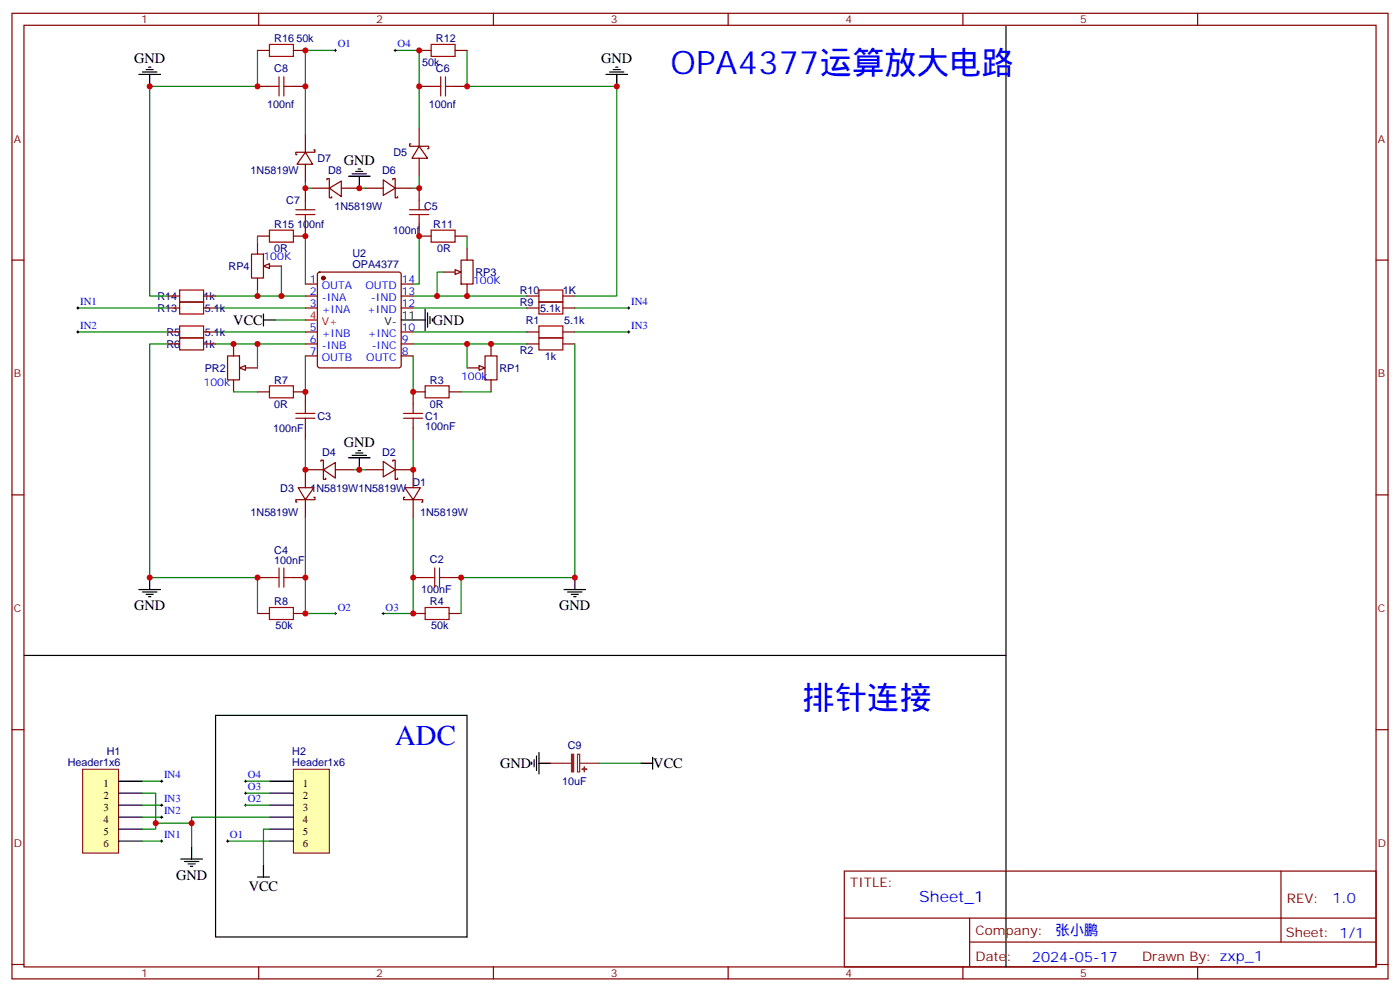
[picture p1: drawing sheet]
<svg xmlns="http://www.w3.org/2000/svg" width="412mm" height="292mm" viewBox="0 0 412 292" stroke-linecap="round" stroke-linejoin="round" font-family="sans-serif">
<g fill="none" stroke="#870000" stroke-width=".35">
<path d="M3.5 3.9h405.4v284.4h-405.4zM7.1 7.4h398.2v277.3h-398.2zM76.2 3.9v3.5M145.3 3.9v3.5M214.5 3.9v3.5M283.6 3.9v3.5M352.8 3.9v3.5M3.5 76.6h3.6M74.1 74.8h3.5v7.1h-3.5zM75.8 69.5h3.6M75.8 71.3v3.5M79.4 78.4h3.5"/>
<path d="M86.4 69.5h3.6M405.3 76.6h3.6M75.8 81.9v3.5M90 83.6h3.5M90 87.2h3.5M90 90.7h3.5M90 97.8h3.5M93.7 80.3l.5-.2h23.3l.5 .2 .2 .5v26.8l-.3 .5-.4 .2h-23.3l-.5-.2-.2-.5v-26.8zM118.2 83.6h3.5M118.2 87.2h3.5M118.2 90.7h3.5M118.2 97.8h3.5"/>
<path d="M90 101.3h3.5M90 104.8h3.5M118.2 101.3h3.5M118.2 104.8h3.5M3.5 145.7h3.6M405.3 145.7h3.6M3.5 214.9h3.6M405.3 214.9h3.6M248.7 256.5h156.6v28.2h-156.6zM377.3 256.5v20.9M248.7 270.4h156.5M285.6 277.4h119.6"/>
<path d="M285.6 270.4v14.1M3.5 284h3.6M76.2 284.7v3.6M145.3 284.7v3.6M214.5 284.7v3.6M283.6 284.7v3.6M352.8 284.7v3.6M405.3 284h3.6"/>
</g>
<path d="M296.3 7.8v276.9M118.2 94.2h3.5" fill="none" stroke="#000" stroke-width=".35"/>
<circle cx="95.2" cy="81.9" r=".53" fill="#870000" stroke="#870000" stroke-width=".35"/>
<path d="M90 94.2h3.5" fill="none" stroke="#f00" stroke-width=".35"/>
<path d="M90 69.5v14.1" fill="none" stroke="#008700" stroke-width=".35"/>
<path d="M79.4 67.8h7v3.5h-7z" fill="none" stroke="#a10000" stroke-width=".35"/>
<path d="M77.6 78.4l1.8-.8v1.5z" fill="#f0f0f0" stroke="#870000" stroke-width=".35"/>
<g fill="none" stroke="#008700" stroke-width=".35">
<path d="M75.8 14.9v10.5h-31.7v61.8h5.3M98.8 14.9h-8.8v24.6M105.8 55.4h1.8M75.8 69.5v1.8M82.9 78.4v8.8M22.9 90.7h26.5M22.9 97.8h26.5M63.5 87.2h12.3M63.5 90.7h26.5M63.5 97.8h26.5M75.8 85.4v1.8h14.2M81.1 94.2h8.9"/>
<path d="M63.5 101.3h26.5"/>
</g>
<path d="M43.7 19.8h.7M40.9 21.9h6.4M42 21.2h4.2M43 20.5h2.2M44.1 21.9v3.5M102.7 51.9h6.3M103.7 51.2h4.2M104.8 50.5h2.1M105.5 49.8h.7M105.8 51.9v3.5M77.6 94.2h3.5M77.6 92.5v3.5" fill="none" stroke="#000" stroke-width=".35"/>
<path d="M79.4 13.1h7v3.5h-7zM79.4 25.4h2.8M82.2 22.6v5.7M83.6 25.4h2.8M83.6 22.6v5.7M90 58.9v2.9M87.1 63.2h5.7M87.1 61.8h5.7M90 63.2v2.8M52.9 85.4h7.1v3.5h-7.1zM52.9 88.9h7.1v3.6h-7.1zM52.9 96h7.1v3.5h-7.1z" fill="none" stroke="#a10000" stroke-width=".35"/>
<g fill="none" stroke="#870000" stroke-width=".35">
<path d="M75.8 14.9h3.6M86.4 14.9h3.6M75.8 25.4h3.6M86.4 25.4h3.6M90 39.5v5.3M90 44.8l2.1 3.6h-4.6zM90 44.8h-2.9v.7h.4M90 48.4v5.3M90 55.4v3.5M91.7 55.4h5.3M92.4 44.1h.4v.7h-2.8M96.3 53v-.4h.7v2.8"/>
<path d="M97 55.4l3.5-2.1v4.6zM97 55.4v2.8h.7v-.3M100.5 55.4h5.3M107.6 55.4h5.3M112.9 53l3.5 2.4-3.5 2.1zM115.7 53v-.4h.7v2.8M116.4 55.4v2.8h.7v-.3M116.4 55.4h5.3M90 66v3.5M49.4 87.2h3.5M49.4 90.7h3.5M49.4 97.8h3.5"/>
<path d="M60 87.2h3.5M60 90.7h3.5M60 97.8h3.5M67 104.8h3.6v7.1h-3.6zM68.8 101.3v3.5M68.8 111.9v3.5M72.3 108.3h3.5"/>
</g>
<path d="M98.4 14.9h.7M98.8 14.5v.7M22.6 90.7h.7M22.6 97.8h.7M22.9 90.3v.8M22.9 97.4v.7" fill="none" stroke="#000" stroke-width=".29"/>
<path d="M70.6 108.3l1.7-.7v1.4z" fill="#f0f0f0" stroke="#870000" stroke-width=".35"/>
<path d="M68.8 115.4h7M75.8 101.3v7M90 104.8v10.6M121.7 101.3h33.5M121.7 104.8v10.6M104.1 138.3h3.5M90 152.4v28.3M121.7 152.4v28.3h-8.8M169.3 170.1h-33.5v10.6" fill="none" stroke="#008700" stroke-width=".35"/>
<g fill="none" stroke="#a10000" stroke-width=".35">
<path d="M52.9 99.5h7.1v3.5h-7.1zM79.4 113.6h7v3.6h-7zM90 118.9v2.8M121.7 118.9v2.8M87.1 121.7h5.7M87.1 123.2h5.7M90 123.2v2.8M118.9 121.7h5.6M118.9 123.2h5.6M121.7 123.2v2.8M125.2 178.9h7.1v3.5h-7.1zM125.2 170.1h2.9"/>
<path d="M128.1 167.3v5.6M129.5 170.1h2.8M129.5 167.3v5.6"/>
</g>
<g fill="none" stroke="#870000" stroke-width=".35">
<path d="M49.4 101.3h3.5M60 101.3h3.5M75.8 115.4h3.6M86.4 115.4h3.6v3.5M121.7 115.4v3.5M137.6 108.3h3.5M142.9 104.8h3.5v7.1h-3.5zM144.6 101.3v3.5M144.6 111.9v3.5M90 126v3.5M94.5 135.9v-.4h.7v2.8M95.2 138.3l3.6-2.1v4.6z"/>
<path d="M95.2 138.3v2.8h.8v-.3M95.2 138.3h-5.2v5.3M98.8 138.3h5.3M107.6 138.3h5.3M112.9 135.9l3.5 2.4-3.5 2.1zM115.7 135.9v-.4h.7v2.8M116.4 138.3v2.8h.7v-.3M116.4 138.3h5.3v5.3M121.7 126v3.5M87.8 143.6h4.6l-2.4 3.5zM90 147.1h-2.9v.7h.4M90 147.1v5.3"/>
<path d="M92.4 146.4h.4v.7h-2.8M119.2 143.6h4.6l-2.1 3.5zM119.2 146.4h-.3v.7h2.8M121.7 147.1h2.8v.7h-.3M121.7 147.1v5.3M121.7 170.1h3.5M132.3 170.1h3.5M121.7 180.7h3.5M132.3 180.7h3.5"/>
</g>
<path d="M102.7 134.8h6.3M103.7 134.1h4.2M104.8 133.4h2.1M105.5 132.7h.7M105.8 134.8v3.5M40.9 173.6h6.4M42 174.3h4.2M43 175h2.2M43.7 175.7h.7M44.1 170.1v3.5" fill="none" stroke="#000" stroke-width=".35"/>
<path d="M98.4 180.7h.7M98.8 180.3v.7M112.5 180.7h.7M112.9 180.3v.7" fill="none" stroke="#000" stroke-width=".29"/>
<path d="M141.1 107.6l1.8 .7-1.8 .7z" fill="#f0f0f0" stroke="#870000" stroke-width=".35"/>
<g fill="none" stroke="#008700" stroke-width=".35">
<path d="M116.4 14.9h7.1v22.9M137.6 14.9v10.5h44.1v61.8h-12.4M123.5 69.5v14.1h-1.8M137.6 69.5v3.6M121.7 97.8h33.5M121.7 90.7h33.5M121.7 87.2h33.5M130.5 80.1h-1.7v7.1M169.3 97.8h15.9M169.3 90.7h15.9M135.8 115.4h8.8M137.6 101.3v7"/>
<path d="M169.3 101.3v68.8"/>
</g>
<g fill="none" stroke="#a10000" stroke-width=".35">
<path d="M127 13.1h7.1v3.5h-7.1zM127 25.4h2.8M129.8 22.6v5.7M131.2 25.4h2.9M131.2 22.6v5.7M123.5 58.9v2.9M120.6 63.2h5.7M120.6 61.8h5.7M123.5 63.2v2.8M127 67.8h7.1v3.5h-7.1zM158.7 99.5h7.1v3.5h-7.1zM158.7 96h7.1v3.5h-7.1z"/>
<path d="M158.7 88.9h7.1v3.6h-7.1zM158.7 85.4h7.1v3.5h-7.1zM125.2 113.6h7.1v3.6h-7.1z"/>
</g>
<g fill="none" stroke="#870000" stroke-width=".35">
<path d="M123.5 14.9h3.5M134.1 14.9h3.5M123.5 37.8v5.3M123.5 25.4h3.5M134.1 25.4h3.5M121 42.4h-.4v.7h2.9M123.5 43.1l2.4 3.5h-4.5zM123.5 43.1h2.8v.7h-.4M123.5 46.6v5.3M123.5 55.4v3.5M123.5 66v3.5h3.5M134.1 69.5h3.5"/>
<path d="M155.2 97.8h3.5M155.2 90.7h3.5M155.2 87.2h3.5M165.8 97.8h3.5M165.8 90.7h3.5M165.8 87.2h3.5M121.7 115.4h3.5M132.3 115.4h3.5M155.2 101.3h3.5M165.8 101.3h3.5"/>
</g>
<g fill="none" stroke="#000" stroke-width=".35">
<path d="M181.3 19.8h.7M178.5 21.9h6.4M179.6 21.2h4.2M180.6 20.5h2.1M181.7 21.9v3.5M121.7 94.2h3.5M125.2 91.1v6.3M125.9 92.1v4.2M126.6 93.2v2.1M127.4 93.9v.7M166.2 173.6h6.3M167.2 174.3h4.2"/>
<path d="M168.3 175h2.1M169 175.7h.7M169.3 170.1v3.5M7.1 193h289.2"/>
</g>
<path d="M116.1 14.9h.7M116.4 14.5v.7M184.9 97.8h.7M184.9 90.7h.7M185.2 90.3v.8M185.2 97.4v.7" fill="none" stroke="#000" stroke-width=".29"/>
<path d="M24.3 226.5h10.6v24.7h-10.6z" fill="#ffffb0" stroke="#800000" stroke-width=".29"/>
<path d="M34.9 230h7.1M34.9 233.6h7.1M34.9 237.1h7.1M34.9 240.6h7.1M34.9 244.2h7.1M34.9 247.7h7.1" fill="none" stroke="#000" stroke-width=".35"/>
<path d="M86.4 226.5h10.6v24.7h-10.6z" fill="#ffffb0" stroke="#800000" stroke-width=".29"/>
<g fill="none" stroke="#000" stroke-width=".35">
<path d="M63.5 210.6h74.1v65.3h-74.1zM79.4 230h7M79.4 233.6h7M79.4 237.1h7M156.6 224.4v.7M157.3 223.7v2.1M158 222.6v4.3M158.7 224.8h3.6M158.7 221.6v6.3M188.7 224.8h3.6M192.3 223v3.5M53.3 253h6.3"/>
<path d="M54.3 253.7h4.3M55.4 254.4h2.1M56.1 255.1h.7M56.4 249.4v3.6M75.8 258.3h3.6M77.6 254.7v3.6M79.4 240.6h7M79.4 244.2h7M79.4 247.7h7"/>
</g>
<g fill="none" stroke="#008700" stroke-width=".35">
<path d="M90 53.7v1.7h1.7M123.5 51.9v3.5h-1.8M49.4 101.3h-5.3v68.8h31.7v10.6M90 129.5v8.8M121.7 129.5v8.8M90 180.7h8.8M42 233.6h3.9v10.6h-3.9M42 230h5.6M42 237.1h5.6M72.3 230h7.1M72.3 237.1h7.1M72.3 233.6h7.1"/>
<path d="M176.4 224.8h12.3M42 240.6h5.6M42 247.7h5.6M56.4 242.4v7M67 247.7h12.4M79.4 240.6h-23v1.8h-10.5M79.4 244.2h-1.8v10.5"/>
</g>
<g fill="none" stroke="#000" stroke-width=".29">
<path d="M47.3 230h.7M47.3 237.1h.7M47.6 229.7v.7M47.6 236.7v.8M72 230h.7M72 237.1h.7M72 233.6h.7M72.3 229.7v.7M72.3 233.2v.7M72.3 236.7v.8M47.3 240.6h.7M47.3 247.7h.7"/>
<path d="M47.6 240.3v.7M47.6 247.3v.7M66.7 247.7h.7M67 247.3v.7"/>
</g>
<path d="M162.3 224.8h6M170.1 222.1h.6v5.2h-.6zM170.7 224.8h5.7" fill="none" stroke="#8c2424" stroke-width=".35"/>
<g fill="#8c2424" stroke="#8c2424" stroke-width=".35">
<path d="M168.3 222.1h.7v5.2h-.7z"/>
<path d="M172.1 225.8l.1 1.4z"/>
<path d="M171.4 226.5h1.5z"/>
</g>
<path d="M79.4 178.9h7v3.5h-7z" fill="none" stroke="#a10000" stroke-width=".35"/>
<path d="M135.8 76.6h3.5v7h-3.5zM137.6 73.1v3.5M130.5 80.1h3.6M137.6 83.6v3.6M75.8 180.7h3.6M86.4 180.7h3.6" fill="none" stroke="#870000" stroke-width=".35"/>
<path d="M134.1 79.4l1.7 .7-1.7 .7z" fill="#f0f0f0" stroke="#870000" stroke-width=".35"/>
<path d="M79.4 170.1h2.8M82.2 167.3v5.6M83.6 170.1h2.8M83.6 167.3v5.6" fill="none" stroke="#a10000" stroke-width=".35"/>
<path d="M75.8 170.1h3.6M86.4 170.1h3.6" fill="none" stroke="#870000" stroke-width=".35"/>
<g fill="#c00">
<circle cx="75.8" cy="87.2" r=".88"/>
<circle cx="82.9" cy="87.2" r=".88"/>
<circle cx="44.1" cy="25.4" r=".88"/>
<circle cx="75.8" cy="25.4" r=".88"/>
<circle cx="90" cy="25.4" r=".88"/>
<circle cx="90" cy="14.9" r=".88"/>
<circle cx="75.8" cy="101.3" r=".88"/>
<circle cx="68.8" cy="101.3" r=".88"/>
<circle cx="90" cy="115.4" r=".88"/>
<circle cx="44.1" cy="170.1" r=".88"/>
<circle cx="90" cy="180.7" r=".88"/>
<circle cx="90" cy="138.3" r=".88"/>
<circle cx="105.8" cy="138.3" r=".88"/>
<circle cx="105.8" cy="55.4" r=".88"/>
<circle cx="121.7" cy="138.3" r=".88"/>
<circle cx="121.7" cy="170.1" r=".88"/>
<circle cx="121.7" cy="180.7" r=".88"/>
<circle cx="144.6" cy="101.3" r=".88"/>
<circle cx="137.6" cy="101.3" r=".88"/>
<circle cx="169.3" cy="170.1" r=".88"/>
<circle cx="135.8" cy="170.1" r=".88"/>
<circle cx="121.7" cy="115.4" r=".88"/>
<circle cx="123.5" cy="14.9" r=".88"/>
<circle cx="123.5" cy="25.4" r=".88"/>
<circle cx="128.8" cy="87.2" r=".88"/>
<circle cx="137.6" cy="87.2" r=".88"/>
<circle cx="181.7" cy="25.4" r=".88"/>
<circle cx="137.6" cy="25.4" r=".88"/>
<circle cx="45.9" cy="242.4" r=".88"/>
<circle cx="56.4" cy="242.4" r=".88"/>
<circle cx="123.5" cy="69.5" r=".88"/>
<circle cx="123.5" cy="55.4" r=".88"/>
<circle cx="90" cy="69.5" r=".88"/>
<circle cx="90" cy="55.4" r=".88"/>
<circle cx="75.8" cy="170.1" r=".88"/>
<circle cx="90" cy="170.1" r=".88"/>
</g>
<g font-size="9.5" fill="#00f">
<text x="197.6" y="21.9">OPA4377运算放大电路</text>
<text x="236.4" y="208.9">排针连接</text>
</g>
<text font-size="8.5" fill="#00f" x="116.4" y="219.5">ADC</text>
<text font-size="4.6" fill="#00f" x="270.8" y="265.5">Sheet_1</text>
<g font-size="4.2">
<text x="39.5" y="18.6">GND</text>
<text x="177.1" y="18.7">GND</text>
<text x="101.3" y="48.6">GND</text>
<text x="68.7" y="95.6">VCC</text>
<text x="127.5" y="95.6">GND</text>
<text x="101.3" y="131.7">GND</text>
<text x="39.5" y="179.7">GND</text>
<text x="164.7" y="179.6">GND</text>
<text x="147.3" y="226.2">GND</text>
<text x="192.4" y="226.2">VCC</text>
<text x="51.9" y="259.1">GND</text>
<text x="73.3" y="262.2">VCC</text>
</g>
<g font-size="4.2" fill="#00f">
<text x="392.5" y="265.8">1.0</text>
<text x="310.9" y="275.3">张小鹏</text>
<text x="304" y="283.1">2024-05-17</text>
</g>
<g font-size="3.9" fill="#800">
<text x="250.5" y="261.1">TITLE:</text>
<text x="379.1" y="265.8">REV:</text>
<text x="287.4" y="275.3">Company:</text>
<text x="378.7" y="275.9">Sheet: 1/1</text>
<text x="287.4" y="283">Date:</text>
<text x="336.4" y="283.1">Drawn By: zxp_1</text>
</g>
<g font-size="3.2" fill="#800">
<text x="41.6" y="6.9">1</text>
<text x="110.8" y="6.9">2</text>
<text x="179.9" y="6.9">3</text>
<text x="249.1" y="6.9">4</text>
<text x="318.2" y="6.9">5</text>
<text x="4.1" y="42">A</text>
<text x="405.9" y="42">A</text>
<text x="4.1" y="111.2">B</text>
<text x="405.9" y="111.2">B</text>
<text x="4.1" y="180.3">C</text>
<text x="405.9" y="180.3">C</text>
<text x="4.1" y="249.4">D</text>
<text x="405.9" y="249.4">D</text>
<text x="41.6" y="287.7">1</text>
<text x="110.8" y="287.7">2</text>
<text x="179.9" y="287.7">3</text>
<text x="249.1" y="287.7">4</text>
<text x="318.2" y="287.7">5</text>
</g>
<g font-size="3.2" fill="#000080">
<text x="80.8" y="12.5">R16</text>
<text x="87.3" y="12.5">50k</text>
<text x="128.4" y="12.5">R12</text>
<text x="80.8" y="21.3">C8</text>
<text x="124.3" y="19.5">50k</text>
<text x="128.4" y="21.3">C6</text>
<text x="78.7" y="31.9">100nf</text>
<text x="126.3" y="31.9">100nf</text>
<text x="93.5" y="47.7">D7</text>
<text x="115.9" y="46">D5</text>
<text x="73.8" y="51.3">1N5819W</text>
<text x="96.7" y="51.3">D8</text>
<text x="112.6" y="51.3">D6</text>
<text x="84.3" y="60.1">C7</text>
<text x="98.5" y="61.9">1N5819W</text>
<text x="124.9" y="61.9">C5</text>
<text x="80.8" y="67.2">R15</text>
<text x="87.5" y="67.2">100nf</text>
<text x="115.8" y="68.9">100nf</text>
<text x="127.6" y="67.2">R11</text>
<text x="80.8" y="74.2">0R</text>
<text x="103.8" y="75.7">U2</text>
<text x="128.8" y="74.2">0R</text>
<text x="67.4" y="79.5">RP4</text>
<text x="103.8" y="78.9">OPA4377</text>
<text x="140.1" y="81.3">RP3</text>
<text x="46.4" y="88.3">R14</text>
<text x="60" y="88.3">1k</text>
<text x="153.1" y="86.6">R10</text>
<text x="165.8" y="86.6">1K</text>
<text x="46.4" y="91.8">R13</text>
<text x="60.4" y="91.8">5.1k</text>
<text x="153.1" y="90.1">R9</text>
<text x="154.9" y="95.4">R1</text>
<text x="159.1" y="91.8">5.1k</text>
<text x="166.2" y="95.4">5.1k</text>
<text x="49.1" y="98.9">R5</text>
<text x="60.4" y="98.9">5.1k</text>
<text x="49.1" y="102.4">R6</text>
<text x="60" y="102.4">1k</text>
<text x="153.1" y="104.2">R2</text>
<text x="160.5" y="105.9">1k</text>
<text x="60.3" y="109.5">PR2</text>
<text x="80.8" y="113">R7</text>
<text x="126.7" y="113">R3</text>
<text x="147.1" y="109.5">RP1</text>
<text x="80.8" y="120.1">0R</text>
<text x="93.5" y="123.6">C3</text>
<text x="125.2" y="123.7">C1</text>
<text x="126.6" y="120.1">0R</text>
<text x="80.4" y="127.1">100nF</text>
<text x="125.2" y="126.7">100nF</text>
<text x="94.9" y="134.2">D4</text>
<text x="112.6" y="134.2">D2</text>
<text x="121.5" y="143">D1</text>
<text x="82.6" y="144.7">D3</text>
<text x="91.5" y="144.7">1N5819W1N5819W</text>
<text x="73.8" y="151.8">1N5819W</text>
<text x="123.7" y="151.8">1N5819W</text>
<text x="80.8" y="163">C4</text>
<text x="80.8" y="166.2">100nF</text>
<text x="126.7" y="165.9">C2</text>
<text x="80.8" y="178.3">R8</text>
<text x="124.1" y="174.7">100nF</text>
<text x="126.7" y="178.3">R4</text>
<text x="81.1" y="185.3">50k</text>
<text x="127" y="185.3">50k</text>
<text x="167.2" y="220.6">C9</text>
<text x="20" y="225.5">Header1x6</text>
<text x="31.5" y="222.3">H1</text>
<text x="86.1" y="225.5">Header1x6</text>
<text x="86.1" y="222.3">H2</text>
<text x="165.6" y="231.2">10uF</text>
</g>
<g font-size="3.2" fill="#00f">
<text x="99.5" y="14">O1</text>
<text x="117.1" y="14">O4</text>
<text x="77.6" y="76.6">100K</text>
<text x="91.3" y="83.3">1</text>
<text x="118.4" y="83.3">14</text>
<text x="139.3" y="83.6">100K</text>
<text x="23.6" y="89.8">IN1</text>
<text x="91.3" y="86.8">2</text>
<text x="94.8" y="85.1">OUTA</text>
<text x="94.8" y="88.6">-INA</text>
<text x="107.7" y="85.1">OUTD</text>
<text x="109.3" y="88.6">-IND</text>
<text x="118.4" y="86.8">13</text>
<text x="185.9" y="89.8">IN4</text>
<text x="91.3" y="90.3">3</text>
<text x="94.8" y="92.1">+INA</text>
<text x="108.1" y="92.1">+IND</text>
<text x="118.4" y="90.3">12</text>
<text x="23.6" y="96.9">IN2</text>
<text x="91.3" y="97.4">5</text>
<text x="91.3" y="100.9">6</text>
<text x="94.8" y="99.2">+INB</text>
<text x="108.4" y="99.2">+INC</text>
<text x="118.4" y="100.9">9</text>
<text x="118.4" y="97.4">10</text>
<text x="185.9" y="96.9">IN3</text>
<text x="91.3" y="104.5">7</text>
<text x="94.8" y="102.7">-INB</text>
<text x="94.8" y="106.2">OUTB</text>
<text x="107.9" y="106.2">OUTC</text>
<text x="109.5" y="102.7">-INC</text>
<text x="118.4" y="104.5">8</text>
<text x="60" y="113.6">100k</text>
<text x="135.8" y="111.9">100k</text>
<text x="99.5" y="179.8">O2</text>
<text x="113.6" y="179.8">O3</text>
<text x="48.3" y="229.2">IN4</text>
<text x="73" y="229.2">O4</text>
<text x="73" y="232.7">O3</text>
<text x="48.3" y="236.2">IN3</text>
<text x="48.3" y="239.7">IN2</text>
<text x="73" y="236.2">O2</text>
<text x="48.3" y="246.8">IN1</text>
<text x="67.7" y="246.8">O1</text>
</g>
<g font-size="3.2" fill="#f00">
<text x="91.3" y="93.9">4</text>
<text x="94.8" y="95.6">V+</text>
</g>
<g font-size="3.2">
<text x="113.3" y="95.6">V-</text>
<text x="118.4" y="93.9">11</text>
<text x="30.5" y="231.6">1</text>
<text x="89.3" y="231.6">1</text>
<text x="30.5" y="235.2">2</text>
<text x="30.5" y="238.7">3</text>
<text x="89.3" y="235.2">2</text>
<text x="89.3" y="238.7">3</text>
<text x="30.5" y="242.2">4</text>
<text x="30.5" y="245.7">5</text>
<text x="89.3" y="242.2">4</text>
<text x="89.3" y="245.7">5</text>
<text x="30.5" y="249.3">6</text>
<text x="89.3" y="249.3">6</text>
</g>
</svg>
